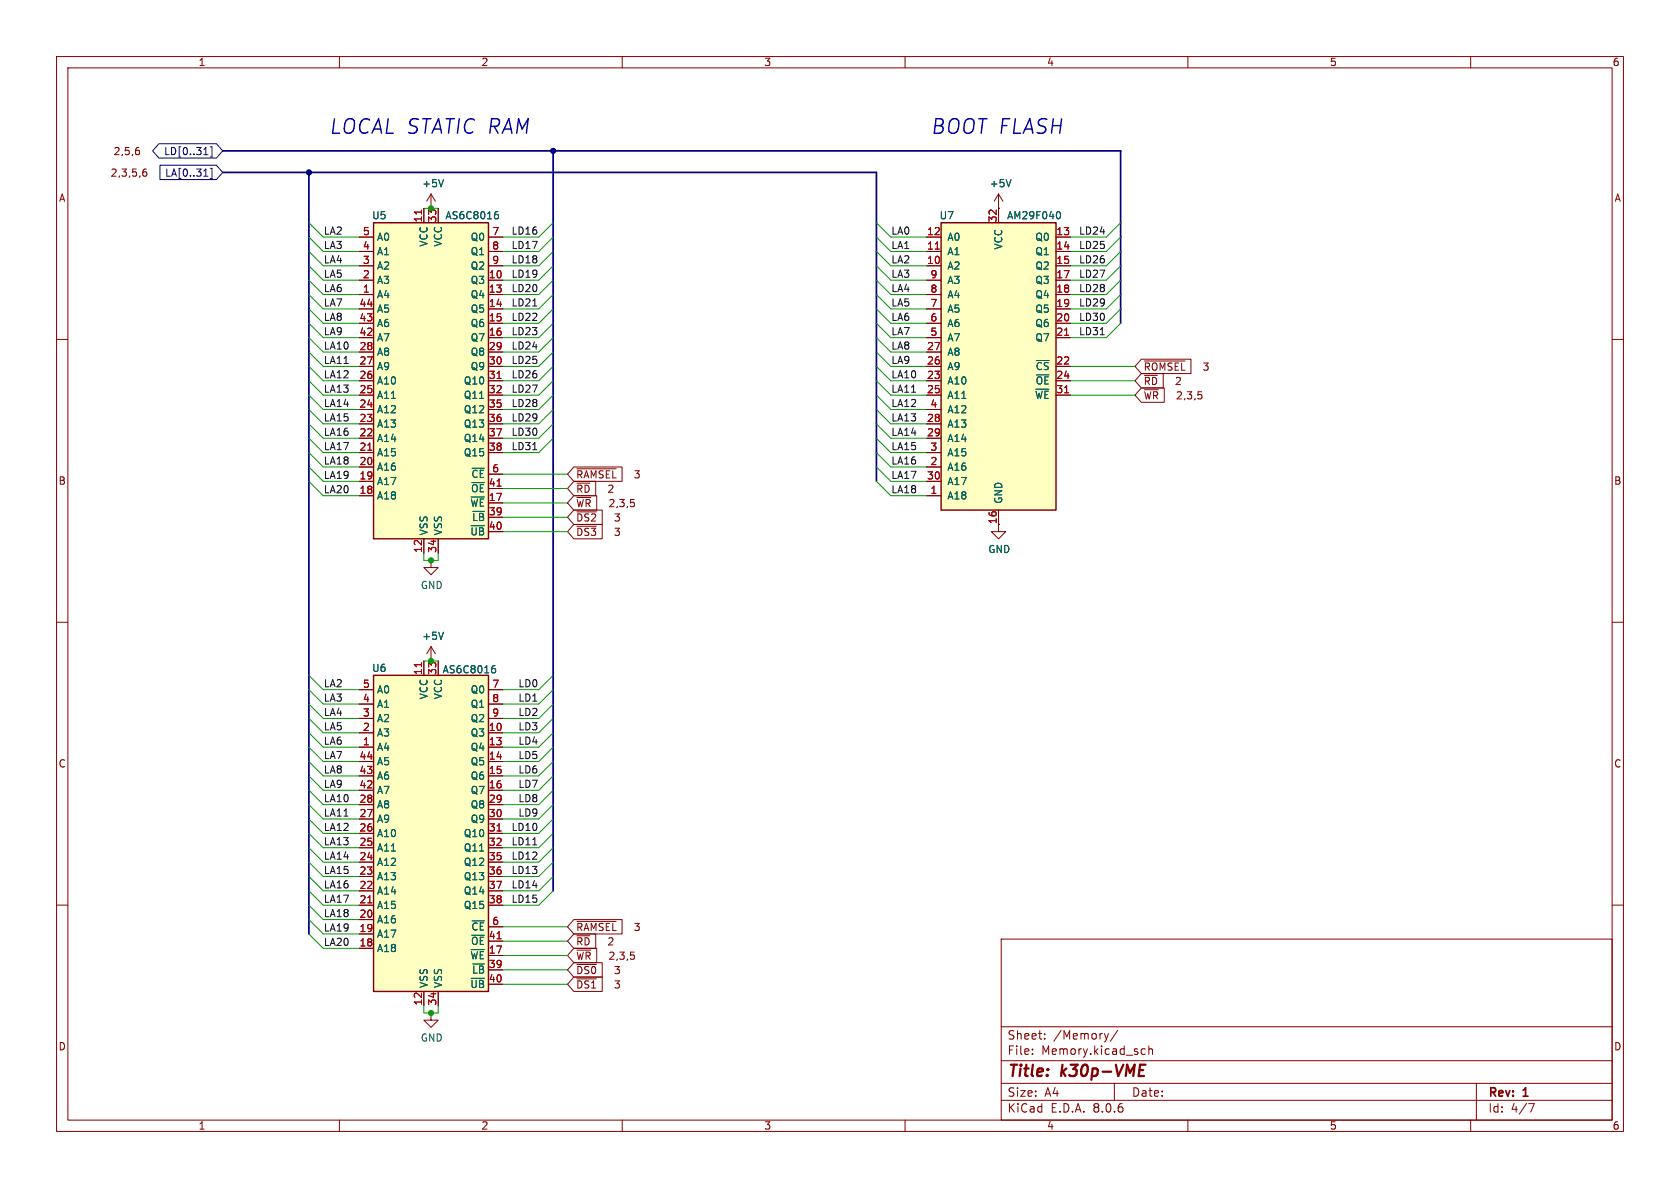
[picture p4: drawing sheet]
<svg xmlns="http://www.w3.org/2000/svg" width="297mm" height="210mm" viewBox="0 0 297 210" stroke-linecap="round" stroke-linejoin="round" font-family="sans-serif">
<g fill="none" stroke="#840000" stroke-width=".18">
<path d="M10 10h277v190h-277zM12 12h273v186h-273zM60 10v2M110 10v2M160 10v2M210 10v2M260 10v2M10 60h2M285 60h2M10 110h2M285 110h2M10 160h2"/>
<path d="M285 160h2M177 166h108v32h-108zM60 198v2M110 198v2M160 198v2M177 194.5h108M177 191.5h108M177 187.5h108M177 181.5h108M182.5 186.3v.1M182.5 185.5v.1M184.7 183.6v.1"/>
<path d="M184.7 182.8v.1M196 182.7l-.4 1M197 191.5v3M197.6 182.1l-1.3 2M202 185.4l.5 .1M202.5 186.3l-.5 .1M203.1 185.5l.2-.1 .4 .1v.9M203.1 184.9v1.5M210 198v2M260 198v2M261 191.5v6.5M270.2 195.1h1l-.6 1.5"/>
</g>
<path d="M201.3 190.2h1M201.6 188.2h.9" fill="none" stroke="#840000" stroke-width=".4"/>
<path d="M166.4 39.4h20.3v50.8h-20.3z" fill="#ffffc2"/>
<path d="M166.4 39.4h20.3v50.8h-20.3z" fill="none" stroke="#840000" stroke-width=".25"/>
<g fill="none" stroke="#840000" stroke-width=".18">
<path d="M176.5 36.8v2.6M163.8 47h2.6M163.8 44.5h2.6M163.8 41.9h2.6M163.8 49.5h2.6M163.8 52.1h2.6M163.8 54.6h2.6M163.8 57.2h2.6M163.8 59.7h2.6M186.7 47h2.5M186.7 44.5h2.5M186.7 41.9h2.5"/>
<path d="M186.7 49.5h2.5M186.7 52.1h2.5M186.7 54.6h2.5M186.7 57.2h2.5M186.7 59.7h2.5M163.8 64.8h2.6M163.8 67.3h2.6M163.8 69.9h2.6M163.8 62.2h2.6M163.8 74.9h2.6M163.8 77.5h2.6M163.8 72.4h2.6"/>
<path d="M186.7 64.8h2.5M186.7 67.3h2.5M186.7 69.9h2.5M163.8 87.6h2.6M163.8 82.6h2.6M163.8 80h2.6M163.8 85.1h2.6M176.5 90.2v2.5"/>
</g>
<path d="M165.3 44h.8M188.2 59.3h.7M188.2 69.4h.7" fill="none" stroke="#a90000" stroke-width=".18"/>
<path d="M187.1 37.4a.68 .68 0 0 1 .4 .6 .68 .68 0 0 1-.4 .7" fill="none" stroke="#006464" stroke-width=".18"/>
<path d="M66 39.4h20.4v55.9h-20.4z" fill="#ffffc2"/>
<path d="M66 39.4h20.4v55.9h-20.4z" fill="none" stroke="#840000" stroke-width=".25"/>
<g fill="none" stroke="#840000" stroke-width=".18">
<path d="M74.9 36.8v2.6M77.5 36.8v2.6M63.5 52.1h2.5M63.5 49.5h2.5M63.5 54.6h2.5M63.5 57.2h2.5M63.5 59.7h2.5M63.5 47h2.5M63.5 44.5h2.5M63.5 41.9h2.5M86.4 52.1h2.5M86.4 49.5h2.5"/>
<path d="M86.4 54.6h2.5M86.4 57.2h2.5M86.4 59.7h2.5M86.4 47h2.5M86.4 44.5h2.5M86.4 41.9h2.5M63.5 77.5h2.5M63.5 74.9h2.5M63.5 72.4h2.5M63.5 69.9h2.5M63.5 67.3h2.5M63.5 64.8h2.5"/>
<path d="M63.5 62.2h2.5M86.4 77.5h2.5M86.4 74.9h2.5M86.4 72.4h2.5M86.4 69.9h2.5M86.4 67.3h2.5M86.4 64.8h2.5M86.4 62.2h2.5M63.5 87.6h2.5M63.5 85.1h2.5M63.5 82.6h2.5M63.5 80h2.5"/>
<path d="M74.9 95.3v2.5M77.5 95.3v2.5M86.4 88.9h2.5M86.4 80h2.5M86.4 91.4h2.5M86.4 94h2.5M86.4 86.4h2.5M86.4 83.8h2.5M176.5 92.7v1.3h1.3l-1.3 1.3-1.2-1.3h1.2M76.2 116.8h.1M76.2 114.3l-.8 1.3M76.2 114.3v2.5"/>
<path d="M76.2 114.3l.8 1.3"/>
</g>
<path d="M74.5 37.1v.8M65 79.6h.7M87.9 66.9h.7M87.9 85.9h.7" fill="none" stroke="#a90000" stroke-width=".18"/>
<path d="M87.6 37.9l.4 .1 .1 .1v.5l-.5 .1M88 37.4l-.4 .1M78.4 111.8l-.4 1.2" fill="none" stroke="#006464" stroke-width=".18"/>
<path d="M66 119.4h20.4v55.9h-20.4z" fill="#ffffc2"/>
<path d="M66 119.4h20.4v55.9h-20.4z" fill="none" stroke="#840000" stroke-width=".25"/>
<g fill="none" stroke="#840000" stroke-width=".18">
<path d="M24.3 26.1h.3M24.4 26.6l.3 .2v.3l-.3 .2M25.4 30.4h.3l.3 .2-.2 .5h-.4M25.8 29.9h-.3l-.2 .3M74.9 36.8v2.6M76.2 36.8h.1M76.2 34.3l-.8 1.3M76.2 34.3v2.5M76.2 34.3l.8 1.3M77.5 36.8v2.6M176.5 36.8h.1M176.5 34.3l-.7 1.3"/>
<path d="M176.5 34.3v5.1M176.5 34.3l.8 1.3M63.5 47h2.5M63.5 44.5h2.5M63.5 41.9h2.5M63.5 49.5h2.5M63.5 52.1h2.5M63.5 54.6h2.5M63.5 57.2h2.5M63.5 59.7h2.5M86.4 47h2.5M86.4 44.5h2.5"/>
<path d="M86.4 41.9h2.5M86.4 49.5h2.5M86.4 52.1h2.5M86.4 54.6h2.5M86.4 57.2h2.5M86.4 59.7h2.5M163.8 47h2.6M163.8 44.5h2.6M163.8 41.9h2.6M163.8 49.5h2.6M163.8 52.1h2.6M163.8 54.6h2.6"/>
<path d="M163.8 57.2h2.6M163.8 59.7h2.6M186.7 47h2.5M186.7 44.5h2.5M186.7 41.9h2.5M186.7 49.5h2.5M186.7 52.1h2.5M186.7 54.6h2.5M186.7 57.2h2.5M186.7 59.7h2.5M63.5 64.8h2.5M63.5 67.3h2.5"/>
<path d="M63.5 69.9h2.5M63.5 62.2h2.5M63.5 74.9h2.5M63.5 77.5h2.5M63.5 72.4h2.5M86.4 64.8h2.5M86.4 67.3h2.5M86.4 69.9h2.5M86.4 62.2h2.5M86.4 74.9h2.5M86.4 77.5h2.5M86.4 72.4h2.5"/>
<path d="M163.8 64.8h2.6M163.8 67.3h2.6M163.8 69.9h2.6M163.8 62.2h2.6M163.8 74.9h2.6M163.8 77.5h2.6M163.8 72.4h2.6M186.7 64.8h2.5M186.7 67.3h2.5M186.7 69.9h2.5M201.8 66h3.8v2.6h-3.8l-1.1-1.3zM201.8 68.6h4v2.5h-4l-1.1-1.2z"/>
<path d="M201.8 63.5h8.7v2.5h-8.7l-1.1-1.2zM202.3 63.8h7.2M211.8 69.3h.6M212.3 69.7l.2 .3v.3l-.2 .2M63.5 87.6h2.5M63.5 82.6h2.5M63.5 80h2.5M63.5 85.1h2.5M74.9 95.3v2.5M76.2 99.1v1.2h1.3l-1.3 1.3-1.3-1.3h1.3M76.2 99.1h.1M77.5 95.3v2.5"/>
<path d="M86.4 80h2.5M86.4 88.9h2.5M86.4 91.4h2.5M86.4 94h2.5M86.4 86.4h2.5M86.4 83.8h2.5M101.4 82.5h8.6v2.6h-8.6l-1.1-1.3zM101.4 92.7h5.1v2.6h-5.1l-1.1-1.3zM101.4 85.1h3.9v2.5h-3.9l-1.1-1.2zM101.4 90.2h5.1v2.5h-5.1l-1.1-1.3zM101.4 87.6h4.1v2.6h-4.1l-1.1-1.3zM102 82.9h6.9"/>
<path d="M102 93h3.4M102 90.5h3.4M111.5 88.3h.6M111.9 88.8l.3 .2v.3l-.3 .3M163.8 87.6h2.6M163.8 82.6h2.6M163.8 80h2.6M163.8 85.1h2.6M176.5 90.2v2.5M74.9 116.8v2.6M76.2 116.8h.1M77.5 116.8v2.6"/>
<path d="M63.5 132.1h2.5M63.5 129.5h2.5M63.5 134.6h2.5M63.5 137.2h2.5M63.5 139.7h2.5M63.5 127h2.5M63.5 124.5h2.5M63.5 121.9h2.5M86.4 132.1h2.5M86.4 129.5h2.5M86.4 134.6h2.5M86.4 137.2h2.5"/>
<path d="M86.4 139.7h2.5M86.4 127h2.5M86.4 124.5h2.5M86.4 121.9h2.5M63.5 157.5h2.5M63.5 154.9h2.5M63.5 152.4h2.5M63.5 149.9h2.5M63.5 147.3h2.5M63.5 144.8h2.5M63.5 142.2h2.5M86.4 157.5h2.5"/>
<path d="M86.4 154.9h2.5M86.4 152.4h2.5M86.4 149.9h2.5M86.4 147.3h2.5M86.4 144.8h2.5M86.4 142.2h2.5M63.5 167.6h2.5M63.5 165.1h2.5M63.5 162.6h2.5M63.5 160h2.5M74.9 175.3v2.5M76.2 179.1v1.2h1.3l-1.3 1.3-1.3-1.3h1.3"/>
<path d="M76.2 179.1h.1M77.5 175.3v2.5M86.4 168.9h2.5M86.4 160h2.5M86.4 171.5h2.5M86.4 174h2.5M86.4 166.4h2.5M86.4 163.8h2.5M101.4 162.6h8.6v2.5h-8.6l-1.1-1.3zM101.4 167.6h4.1v2.6h-4.1l-1.1-1.3zM101.4 165.1h3.9v2.5h-3.9l-1.1-1.2zM101.4 170.2h5.1v2.5h-5.1l-1.1-1.2z"/>
<path d="M101.4 172.7h5.1v2.6h-5.1l-1.1-1.3zM102 162.9h6.9M102 170.5h3.4M102 173h3.4M111.5 168.3h.6M111.9 168.8l.3 .2v.3l-.3 .3"/>
</g>
<path d="M74.5 37.1v.8M165.3 44h.8M188.2 59.3h.7M65 79.6h.7M87.9 66.9h.7M188.2 69.4h.7M87.9 85.9h.7M74.5 117.1v.8M65 159.6h.7M87.9 146.9h.7M87.9 166h.7" fill="none" stroke="#a90000" stroke-width=".18"/>
<path d="M78.4 31.7l-.4 1.3M87.6 37.9l.4 .1 .1 .1v.5l-.5 .1M88 37.4l-.4 .1M178.7 31.7l-.4 1.3M187.1 37.4a.68 .68 0 0 1 .4 .6 .68 .68 0 0 1-.4 .7M78.4 111.8l-.4 1.2M87.1 118.2h.4l.1 .2v.4l-.5 .1M87.5 117.7h-.4" fill="none" stroke="#006464" stroke-width=".18"/>
<path d="M28.1 25.4h10.2l1.1 1.3-1.1 1.2h-10.2l-1.1-1.2zM28.3 29.2h10l1.1 1.3-1.1 1.3h-10zM36 27.3h.8M36 31.2h.8M37.2 25.9h.3v1.9h-.3M37.2 29.8h.3v1.8h-.3" fill="none" stroke="#000084" stroke-width=".18"/>
<path d="M94.2 54.1h.7M194.5 59.2h.7M94.2 79.5h.7M94.2 149.3h.7" fill="none" stroke="#0f0f0f" stroke-width=".18"/>
<path d="M39.4 26.7h158.7v30.5M39.4 30.5h115.5v54.6M54.6 30.5v134.6M97.8 26.7v130.8" fill="none" stroke="#000084" stroke-width=".3"/>
<g fill="none" stroke="#009600" stroke-width=".18">
<path d="M54.6 39.4l2.5 2.5h6.4M74.9 36.8h2.6M97.8 39.4l-2.6 2.5h-6.3M154.9 39.4l2.6 2.5h6.3M198.1 39.4l-2.5 2.5h-6.4M54.6 47l2.5 2.5h6.4M54.6 44.5l2.5 2.5h6.4M54.6 49.5l2.5 2.6h6.4M54.6 41.9l2.5 2.6h6.4M54.6 59.7l2.5 2.5h6.4M54.6 52.1l2.5 2.5h6.4M54.6 57.2l2.5 2.5h6.4"/>
<path d="M54.6 54.6l2.5 2.6h6.4M97.8 47l-2.6 2.5h-6.3M97.8 44.5l-2.6 2.5h-6.3M97.8 49.5l-2.6 2.6h-6.3M97.8 41.9l-2.6 2.6h-6.3M97.8 59.7l-2.6 2.5h-6.3M97.8 52.1l-2.6 2.5h-6.3M97.8 57.2l-2.6 2.5h-6.3M97.8 54.6l-2.6 2.6h-6.3M154.9 47l2.6 2.5h6.3M154.9 44.5l2.6 2.5h6.3M154.9 49.5l2.6 2.6h6.3"/>
<path d="M154.9 41.9l2.6 2.6h6.3M154.9 59.7l2.6 2.5h6.3M154.9 52.1l2.6 2.5h6.3M154.9 57.2l2.6 2.5h6.3M154.9 54.6l2.6 2.6h6.3M198.1 47l-2.5 2.5h-6.4M198.1 44.5l-2.5 2.5h-6.4M198.1 49.5l-2.5 2.6h-6.4M198.1 41.9l-2.5 2.6h-6.4M198.1 52.1l-2.5 2.5h-6.4M198.1 57.2l-2.5 2.5h-6.4M198.1 54.6l-2.5 2.6h-6.4"/>
<path d="M54.6 67.3l2.5 2.6h6.4M54.6 62.2l2.5 2.6h6.4M54.6 64.8l2.5 2.5h6.4M54.6 69.9l2.5 2.5h6.4M54.6 77.5l2.5 2.5h6.4M54.6 74.9l2.5 2.6h6.4M54.6 72.4l2.5 2.5h6.4M97.8 67.3l-2.6 2.6h-6.3M97.8 62.2l-2.6 2.6h-6.3M97.8 64.8l-2.6 2.5h-6.3M97.8 69.9l-2.6 2.5h-6.3M97.8 77.5l-2.6 2.5h-6.3"/>
<path d="M97.8 74.9l-2.6 2.6h-6.3M97.8 72.4l-2.6 2.5h-6.3M154.9 67.3l2.6 2.6h6.3M154.9 62.2l2.6 2.6h6.3M154.9 64.8l2.6 2.5h6.3M154.9 69.9l2.6 2.5h6.3M154.9 77.5l2.6 2.5h6.3M154.9 74.9l2.6 2.6h6.3M154.9 72.4l2.6 2.5h6.3M189.2 69.9h11.5M189.2 64.8h11.5M189.2 67.3h11.5"/>
<path d="M54.6 85.1l2.5 2.5h6.4M54.6 82.6l2.5 2.5h6.4M54.6 80l2.5 2.6h6.4M74.9 97.8v1.3h2.6v-1.3M88.9 83.8h11.4M88.9 94h11.4M88.9 91.4h11.4M88.9 86.4h11.4M88.9 88.9h11.4M154.9 85.1l2.6 2.5h6.3M154.9 82.6l2.6 2.5h6.3M154.9 80l2.6 2.6h6.3"/>
<path d="M54.6 119.4l2.5 2.5h6.4M74.9 116.8h2.6M97.8 119.4l-2.6 2.5h-6.3M54.6 137.2l2.5 2.5h6.4M54.6 134.6l2.5 2.6h6.4M54.6 139.7l2.5 2.5h6.4M54.6 121.9l2.5 2.6h6.4M54.6 132.1l2.5 2.5h6.4M54.6 124.5l2.5 2.5h6.4M54.6 129.5l2.5 2.6h6.4M54.6 127l2.5 2.5h6.4M97.8 137.2l-2.6 2.5h-6.3"/>
<path d="M97.8 134.6l-2.6 2.6h-6.3M97.8 139.7l-2.6 2.5h-6.3M97.8 121.9l-2.6 2.6h-6.3M97.8 132.1l-2.6 2.5h-6.3M97.8 124.5l-2.6 2.5h-6.3M97.8 129.5l-2.6 2.6h-6.3M97.8 127l-2.6 2.5h-6.3M54.6 147.3l2.5 2.6h6.4M54.6 157.5l2.5 2.5h6.4M54.6 152.4l2.5 2.5h6.4M54.6 154.9l2.5 2.6h6.4M54.6 144.8l2.5 2.5h6.4"/>
<path d="M54.6 149.9l2.5 2.5h6.4M54.6 142.2l2.5 2.6h6.4M97.8 147.3l-2.6 2.6h-6.3M97.8 157.5l-2.6 2.5h-6.3M97.8 152.4l-2.6 2.5h-6.3M97.8 154.9l-2.6 2.6h-6.3M97.8 144.8l-2.6 2.5h-6.3M97.8 149.9l-2.6 2.5h-6.3M97.8 142.2l-2.6 2.6h-6.3M54.6 165.1l2.5 2.5h6.4M54.6 162.6l2.5 2.5h6.4M54.6 160l2.5 2.6h6.4"/>
<path d="M74.9 177.8v1.3h2.6v-1.3M88.9 163.8h11.4M88.9 171.5h11.4M88.9 168.9h11.4M88.9 166.4h11.4M88.9 174h11.4"/>
</g>
<g fill="#009600" stroke="#009600" stroke-width=".18">
<circle cx="76.2" cy="116.8" r=".46"/>
<circle cx="76.2" cy="99.1" r=".46"/>
<circle cx="76.2" cy="179.1" r=".46"/>
<circle cx="76.2" cy="36.8" r=".46"/>
</g>
<g fill="#000084" stroke="#000084" stroke-width=".18">
<circle cx="97.8" cy="26.7" r=".46"/>
<circle cx="54.6" cy="30.5" r=".46"/>
</g>
<g font-size="3.6" fill="#0000c2">
<text x="58.1" y="23.9">LOCAL STATIC RAM</text>
<text x="164.4" y="23.9">BOOT FLASH</text>
</g>
<g font-size="2.8" fill="#840000">
<text x="178" y="190.9">Title:</text>
<text x="187.7" y="190.9">k30p-VME</text>
</g>
<g font-size="2.1" fill="#840000">
<text x="178" y="184">Sheet:</text>
<text x="186.2" y="184">/Memory/</text>
<text x="178" y="186.7">File:</text>
<text x="184.1" y="186.7">Memory.kicad_sch</text>
<text x="178" y="196.9">KiCad</text>
<text x="178" y="194.1">Size:</text>
<text x="184.7" y="194.1">A4</text>
<text x="185.7" y="196.9">E.D.A.</text>
<text x="193.3" y="196.9">8.0.6</text>
<text x="200" y="194.1">Date:</text>
<text x="263" y="194.3">Rev:</text>
<text x="263" y="196.9">Id:</text>
<text x="267.1" y="196.9">4/7</text>
<text x="269.4" y="194.3">1</text>
</g>
<g font-size="1.8" fill="#840000">
<text x="35" y="11.9">1</text>
<text x="85" y="11.9">2</text>
<text x="135" y="11.9">3</text>
<text x="185" y="11.9">4</text>
<text x="235" y="11.9">5</text>
<text x="285" y="11.9">6</text>
<text x="20" y="27.6">2,5,6</text>
<text x="10.3" y="35.9">A</text>
<text x="19.5" y="31.4">2,3,5,6</text>
<text x="285.3" y="35.9">A</text>
<text x="202.1" y="65.7">~{ROMSEL} 3</text>
<text x="202.1" y="68.3">~{RD} 2</text>
<text x="202.1" y="70.8">~{WR} 2,3,5</text>
<text x="10.3" y="85.9">B</text>
<text x="101.8" y="84.8">~{RAMSEL} 3</text>
<text x="101.8" y="87.3">~{RD} 2</text>
<text x="101.8" y="89.9">~{WR} 2,3,5</text>
<text x="285.3" y="85.9">B</text>
<text x="101.8" y="94.9">~{DS3} 3</text>
<text x="101.8" y="92.4">~{DS2} 3</text>
<text x="10.3" y="135.9">C</text>
<text x="285.3" y="135.9">C</text>
<text x="101.8" y="164.8">~{RAMSEL} 3</text>
<text x="101.8" y="167.3">~{RD} 2</text>
<text x="101.8" y="169.9">~{WR} 2,3,5</text>
<text x="101.8" y="172.4">~{DS0} 3</text>
<text x="101.8" y="174.9">~{DS1} 3</text>
<text x="10.3" y="185.9">D</text>
<text x="285.3" y="185.9">D</text>
<text x="35" y="199.9">1</text>
<text x="85" y="199.9">2</text>
<text x="135" y="199.9">3</text>
<text x="185" y="199.9">4</text>
<text x="235" y="199.9">5</text>
<text x="285" y="199.9">6</text>
</g>
<g font-size="1.8" fill="#000084">
<text x="28.9" y="27.6">LD[0..31]</text>
<text x="29.1" y="31.4">LA[0..31]</text>
</g>
<g font-size="1.8" fill="#006464">
<text x="74.5" y="33.3">+5V</text>
<text x="174.9" y="33.3">+5V</text>
<text x="65.7" y="39">U5</text>
<text x="78.7" y="39">AS6C8016</text>
<text x="166" y="39">U7</text>
<text x="177.9" y="39">AM29F040</text>
<text x="66.5" y="47.9">A2</text>
<text x="66.5" y="45.3">A1</text>
<text x="66.5" y="42.8">A0</text>
<text x="75.8" y="43.7" transform="rotate(-90 75.8 43.7)">VCC</text>
<text x="78.3" y="43.7" transform="rotate(-90 78.3 43.7)">VCC</text>
<text x="83.1" y="42.8">Q0</text>
<text x="83.1" y="45.3">Q1</text>
<text x="83.1" y="47.9">Q2</text>
<text x="167.4" y="47.9">A2</text>
<text x="167.4" y="45.3">A1</text>
<text x="167.4" y="42.8">A0</text>
<text x="177.4" y="44.2" transform="rotate(-90 177.4 44.2)">VCC</text>
<text x="182.9" y="42.8">Q0</text>
<text x="182.9" y="45.3">Q1</text>
<text x="182.9" y="47.9">Q2</text>
<text x="66.5" y="52.9">A4</text>
<text x="66.5" y="50.4">A3</text>
<text x="83.1" y="50.4">Q3</text>
<text x="83.1" y="52.9">Q4</text>
<text x="167.4" y="52.9">A4</text>
<text x="167.4" y="50.4">A3</text>
<text x="182.9" y="50.4">Q3</text>
<text x="182.9" y="52.9">Q4</text>
<text x="66.5" y="58">A6</text>
<text x="66.5" y="55.5">A5</text>
<text x="83.1" y="55.5">Q5</text>
<text x="83.1" y="58">Q6</text>
<text x="167.4" y="58">A6</text>
<text x="167.4" y="55.5">A5</text>
<text x="182.9" y="55.5">Q5</text>
<text x="182.9" y="58">Q6</text>
<text x="66.5" y="65.6">A9</text>
<text x="66.5" y="63.1">A8</text>
<text x="66.5" y="60.6">A7</text>
<text x="83.1" y="60.6">Q7</text>
<text x="83.1" y="63.1">Q8</text>
<text x="83.1" y="65.6">Q9</text>
<text x="167.4" y="65.6">A9</text>
<text x="167.4" y="63.1">A8</text>
<text x="167.4" y="60.6">A7</text>
<text x="182.9" y="60.6">Q7</text>
<text x="183" y="65.6">~{CS}</text>
<text x="66.5" y="70.7">A11</text>
<text x="66.5" y="68.2">A10</text>
<text x="81.9" y="68.2">Q10</text>
<text x="81.9" y="70.7">Q11</text>
<text x="167.4" y="68.2">A10</text>
<text x="167.4" y="70.7">A11</text>
<text x="182.9" y="70.7">~{WE}</text>
<text x="183" y="68.2">~{OE}</text>
<text x="66.5" y="75.8">A13</text>
<text x="66.5" y="73.3">A12</text>
<text x="81.9" y="73.3">Q12</text>
<text x="81.9" y="75.8">Q13</text>
<text x="167.4" y="75.8">A13</text>
<text x="167.4" y="73.3">A12</text>
<text x="66.5" y="83.4">A16</text>
<text x="66.5" y="80.9">A15</text>
<text x="66.5" y="78.3">A14</text>
<text x="81.9" y="78.3">Q14</text>
<text x="81.9" y="80.9">Q15</text>
<text x="167.4" y="83.4">A16</text>
<text x="167.4" y="78.3">A14</text>
<text x="167.4" y="80.9">A15</text>
<text x="66.5" y="88.5">A18</text>
<text x="66.5" y="86">A17</text>
<text x="83" y="89.8">~{WE}</text>
<text x="83.2" y="87.2">~{OE}</text>
<text x="83.2" y="84.7">~{CE}</text>
<text x="167.4" y="88.5">A18</text>
<text x="167.4" y="86">A17</text>
<text x="177.4" y="89.2" transform="rotate(-90 177.4 89.2)">GND</text>
<text x="75.8" y="94.7" transform="rotate(-90 75.8 94.7)">VSS</text>
<text x="78.3" y="94.7" transform="rotate(-90 78.3 94.7)">VSS</text>
<text x="83" y="94.8">~{UB}</text>
<text x="83.4" y="92.3">~{LB}</text>
<text x="174.6" y="98">GND</text>
<text x="74.3" y="104.3">GND</text>
<text x="74.5" y="113.3">+5V</text>
<text x="65.7" y="119">U6</text>
<text x="78.1" y="119.2">AS6C8016</text>
<text x="66.5" y="125.3">A1</text>
<text x="66.5" y="122.8">A0</text>
<text x="75.8" y="123.7" transform="rotate(-90 75.8 123.7)">VCC</text>
<text x="78.3" y="123.7" transform="rotate(-90 78.3 123.7)">VCC</text>
<text x="83.1" y="122.8">Q0</text>
<text x="83.1" y="125.3">Q1</text>
<text x="66.5" y="130.4">A3</text>
<text x="66.5" y="127.9">A2</text>
<text x="83.1" y="130.4">Q3</text>
<text x="83.1" y="127.9">Q2</text>
<text x="66.5" y="132.9">A4</text>
<text x="66.5" y="135.5">A5</text>
<text x="83.1" y="132.9">Q4</text>
<text x="83.1" y="135.5">Q5</text>
<text x="66.5" y="143.1">A8</text>
<text x="66.5" y="140.6">A7</text>
<text x="66.5" y="138">A6</text>
<text x="83.1" y="138">Q6</text>
<text x="83.1" y="140.6">Q7</text>
<text x="83.1" y="143.1">Q8</text>
<text x="66.5" y="148.2">A10</text>
<text x="66.5" y="145.6">A9</text>
<text x="81.9" y="148.2">Q10</text>
<text x="83.1" y="145.6">Q9</text>
<text x="66.5" y="155.8">A13</text>
<text x="66.5" y="153.3">A12</text>
<text x="66.5" y="150.7">A11</text>
<text x="81.9" y="150.7">Q11</text>
<text x="81.9" y="153.3">Q12</text>
<text x="81.9" y="155.8">Q13</text>
<text x="66.5" y="160.9">A15</text>
<text x="66.5" y="158.3">A14</text>
<text x="81.9" y="158.3">Q14</text>
<text x="81.9" y="160.9">Q15</text>
<text x="66.5" y="166">A17</text>
<text x="66.5" y="163.4">A16</text>
<text x="83.2" y="167.2">~{OE}</text>
<text x="83.2" y="164.7">~{CE}</text>
<text x="66.5" y="168.5">A18</text>
<text x="83" y="169.8">~{WE}</text>
<text x="83.4" y="172.3">~{LB}</text>
<text x="75.8" y="174.8" transform="rotate(-90 75.8 174.8)">VSS</text>
<text x="78.3" y="174.8" transform="rotate(-90 78.3 174.8)">VSS</text>
<text x="83" y="174.9">~{UB}</text>
<text x="74.3" y="184.3">GND</text>
</g>
<g font-size="1.8" fill="#0f0f0f">
<text x="57.1" y="41.6">LA2</text>
<text x="90.3" y="41.6">LD16</text>
<text x="157.5" y="41.6">LA0</text>
<text x="190.7" y="41.6">LD24</text>
<text x="57.1" y="44.1">LA3</text>
<text x="57.1" y="46.6">LA4</text>
<text x="90.3" y="46.6">LD18</text>
<text x="90.3" y="44.1">LD17</text>
<text x="157.5" y="44.1">LA1</text>
<text x="157.5" y="46.6">LA2</text>
<text x="190.7" y="44.1">LD25</text>
<text x="190.7" y="46.6">LD26</text>
<text x="57.1" y="51.7">LA6</text>
<text x="57.1" y="49.2">LA5</text>
<text x="90.3" y="51.7">LD20</text>
<text x="90.3" y="49.2">LD19</text>
<text x="157.5" y="51.7">LA4</text>
<text x="157.5" y="49.2">LA3</text>
<text x="190.7" y="51.7">LD28</text>
<text x="190.7" y="49.2">LD27</text>
<text x="57.1" y="56.8">LA8</text>
<text x="57.1" y="54.3">LA7</text>
<text x="57.1" y="59.3">LA9</text>
<text x="90.3" y="54.3">LD21</text>
<text x="90.3" y="56.8">LD22</text>
<text x="90.3" y="59.3">LD23</text>
<text x="157.5" y="54.3">LA5</text>
<text x="157.5" y="56.8">LA6</text>
<text x="157.5" y="59.3">LA7</text>
<text x="190.7" y="56.8">LD30</text>
<text x="190.7" y="59.3">LD31</text>
<text x="190.7" y="54.3">LD29</text>
<text x="57.1" y="61.9">LA10</text>
<text x="57.1" y="64.4">LA11</text>
<text x="90.3" y="61.9">LD24</text>
<text x="90.3" y="64.4">LD25</text>
<text x="157.5" y="64.4">LA9</text>
<text x="157.5" y="61.9">LA8</text>
<text x="57.1" y="67">LA12</text>
<text x="57.1" y="69.5">LA13</text>
<text x="90.3" y="69.5">LD27</text>
<text x="90.3" y="67">LD26</text>
<text x="157.5" y="67">LA10</text>
<text x="157.5" y="69.5">LA11</text>
<text x="57.1" y="74.6">LA15</text>
<text x="57.1" y="72">LA14</text>
<text x="57.1" y="77.1">LA16</text>
<text x="90.3" y="74.6">LD29</text>
<text x="90.3" y="72">LD28</text>
<text x="90.3" y="77.1">LD30</text>
<text x="157.5" y="72">LA12</text>
<text x="157.5" y="74.6">LA13</text>
<text x="157.5" y="77.1">LA14</text>
<text x="57.1" y="82.2">LA18</text>
<text x="57.1" y="79.7">LA17</text>
<text x="90.3" y="79.7">LD31</text>
<text x="157.5" y="79.7">LA15</text>
<text x="157.5" y="82.2">LA16</text>
<text x="57.1" y="87.3">LA20</text>
<text x="57.1" y="84.7">LA19</text>
<text x="157.5" y="87.3">LA18</text>
<text x="157.5" y="84.7">LA17</text>
<text x="57.1" y="121.6">LA2</text>
<text x="57.1" y="124.1">LA3</text>
<text x="91.5" y="124.1">LD1</text>
<text x="91.5" y="121.6">LD0</text>
<text x="57.1" y="126.7">LA4</text>
<text x="57.1" y="131.7">LA6</text>
<text x="57.1" y="129.2">LA5</text>
<text x="91.5" y="131.7">LD4</text>
<text x="91.5" y="126.7">LD2</text>
<text x="91.5" y="129.2">LD3</text>
<text x="57.1" y="136.8">LA8</text>
<text x="57.1" y="134.3">LA7</text>
<text x="91.5" y="134.3">LD5</text>
<text x="91.5" y="136.8">LD6</text>
<text x="57.1" y="141.9">LA10</text>
<text x="57.1" y="139.4">LA9</text>
<text x="91.5" y="139.4">LD7</text>
<text x="91.5" y="141.9">LD8</text>
<text x="57.1" y="147">LA12</text>
<text x="57.1" y="149.5">LA13</text>
<text x="57.1" y="144.4">LA11</text>
<text x="90.3" y="147">LD10</text>
<text x="90.3" y="149.5">LD11</text>
<text x="91.5" y="144.4">LD9</text>
<text x="57.1" y="154.6">LA15</text>
<text x="57.1" y="152.1">LA14</text>
<text x="90.3" y="152.1">LD12</text>
<text x="90.3" y="154.6">LD13</text>
<text x="57.1" y="157.1">LA16</text>
<text x="57.1" y="159.7">LA17</text>
<text x="90.3" y="159.7">LD15</text>
<text x="90.3" y="157.1">LD14</text>
<text x="57.1" y="162.2">LA18</text>
<text x="57.1" y="167.3">LA20</text>
<text x="57.1" y="164.8">LA19</text>
</g>
<g font-size="1.8" fill="#a90000">
<text x="64.1" y="41.7">5</text>
<text x="74.7" y="39.4" transform="rotate(-90 74.7 39.4)">11</text>
<text x="77.2" y="39.4" transform="rotate(-90 77.2 39.4)">33</text>
<text x="86.9" y="41.7">7</text>
<text x="163.8" y="41.7">12</text>
<text x="176.3" y="39.4" transform="rotate(-90 176.3 39.4)">32</text>
<text x="186.6" y="41.7">13</text>
<text x="64.1" y="46.7">3</text>
<text x="64.1" y="44.2">4</text>
<text x="86.9" y="44.2">8</text>
<text x="86.9" y="46.7">9</text>
<text x="163.8" y="46.7">10</text>
<text x="163.8" y="44.2">11</text>
<text x="186.6" y="44.2">14</text>
<text x="186.6" y="46.7">15</text>
<text x="64.1" y="51.8">1</text>
<text x="64.1" y="49.3">2</text>
<text x="86.3" y="49.3">10</text>
<text x="86.3" y="51.8">13</text>
<text x="164.4" y="51.8">8</text>
<text x="164.4" y="49.3">9</text>
<text x="186.6" y="49.3">17</text>
<text x="186.6" y="51.8">18</text>
<text x="63.5" y="59.4">42</text>
<text x="63.5" y="56.9">43</text>
<text x="63.5" y="54.4">44</text>
<text x="86.3" y="54.4">14</text>
<text x="86.3" y="56.9">15</text>
<text x="86.3" y="59.4">16</text>
<text x="164.4" y="59.4">5</text>
<text x="164.4" y="56.9">6</text>
<text x="164.4" y="54.4">7</text>
<text x="186.6" y="54.4">19</text>
<text x="186.6" y="56.9">20</text>
<text x="186.6" y="59.4">21</text>
<text x="63.5" y="64.5">27</text>
<text x="63.5" y="62">28</text>
<text x="86.3" y="62">29</text>
<text x="86.3" y="64.5">30</text>
<text x="163.8" y="64.5">26</text>
<text x="163.8" y="62">27</text>
<text x="186.6" y="64.5">22</text>
<text x="63.5" y="69.6">25</text>
<text x="63.5" y="67.1">26</text>
<text x="86.3" y="67.1">31</text>
<text x="86.3" y="69.6">32</text>
<text x="163.8" y="67.1">23</text>
<text x="163.8" y="69.6">25</text>
<text x="186.6" y="67.1">24</text>
<text x="186.6" y="69.6">31</text>
<text x="63.5" y="77.2">22</text>
<text x="63.5" y="74.7">23</text>
<text x="63.5" y="72.1">24</text>
<text x="86.3" y="72.1">35</text>
<text x="86.3" y="74.7">36</text>
<text x="86.3" y="77.2">37</text>
<text x="163.8" y="74.7">28</text>
<text x="163.8" y="77.2">29</text>
<text x="164.4" y="72.1">4</text>
<text x="63.5" y="82.3">20</text>
<text x="63.5" y="79.8">21</text>
<text x="86.3" y="79.8">38</text>
<text x="86.9" y="83.6">6</text>
<text x="164.4" y="82.3">2</text>
<text x="164.4" y="79.8">3</text>
<text x="63.5" y="87.4">18</text>
<text x="63.5" y="84.8">19</text>
<text x="86.3" y="88.6">17</text>
<text x="86.3" y="86.1">41</text>
<text x="163.8" y="84.8">30</text>
<text x="164.4" y="87.4">1</text>
<text x="86.3" y="91.2">39</text>
<text x="86.3" y="93.7">40</text>
<text x="176.3" y="92.8" transform="rotate(-90 176.3 92.8)">16</text>
<text x="74.7" y="97.8" transform="rotate(-90 74.7 97.8)">12</text>
<text x="77.2" y="97.8" transform="rotate(-90 77.2 97.8)">34</text>
<text x="74.7" y="119.4" transform="rotate(-90 74.7 119.4)">11</text>
<text x="77.2" y="119.4" transform="rotate(-90 77.2 119.4)">33</text>
<text x="64.1" y="124.2">4</text>
<text x="64.1" y="121.7">5</text>
<text x="86.9" y="121.7">7</text>
<text x="86.9" y="124.2">8</text>
<text x="64.1" y="131.8">1</text>
<text x="64.1" y="129.3">2</text>
<text x="64.1" y="126.7">3</text>
<text x="86.3" y="129.3">10</text>
<text x="86.3" y="131.8">13</text>
<text x="86.9" y="126.7">9</text>
<text x="63.5" y="136.9">43</text>
<text x="63.5" y="134.4">44</text>
<text x="86.3" y="134.4">14</text>
<text x="86.3" y="136.9">15</text>
<text x="63.5" y="142">28</text>
<text x="63.5" y="139.4">42</text>
<text x="86.3" y="139.4">16</text>
<text x="86.3" y="142">29</text>
<text x="63.5" y="149.6">25</text>
<text x="63.5" y="147.1">26</text>
<text x="63.5" y="144.5">27</text>
<text x="86.3" y="144.5">30</text>
<text x="86.3" y="147.1">31</text>
<text x="86.3" y="149.6">32</text>
<text x="63.5" y="154.7">23</text>
<text x="63.5" y="152.1">24</text>
<text x="86.3" y="152.1">35</text>
<text x="86.3" y="154.7">36</text>
<text x="63.5" y="159.8">21</text>
<text x="63.5" y="157.2">22</text>
<text x="86.3" y="157.2">37</text>
<text x="86.3" y="159.8">38</text>
<text x="63.5" y="167.4">18</text>
<text x="63.5" y="164.8">19</text>
<text x="63.5" y="162.3">20</text>
<text x="86.3" y="166.1">41</text>
<text x="86.9" y="163.6">6</text>
<text x="86.3" y="168.7">17</text>
<text x="86.3" y="171.2">39</text>
<text x="86.3" y="173.7">40</text>
<text x="74.7" y="177.8" transform="rotate(-90 74.7 177.8)">12</text>
<text x="77.2" y="177.8" transform="rotate(-90 77.2 177.8)">34</text>
</g>
</svg>
